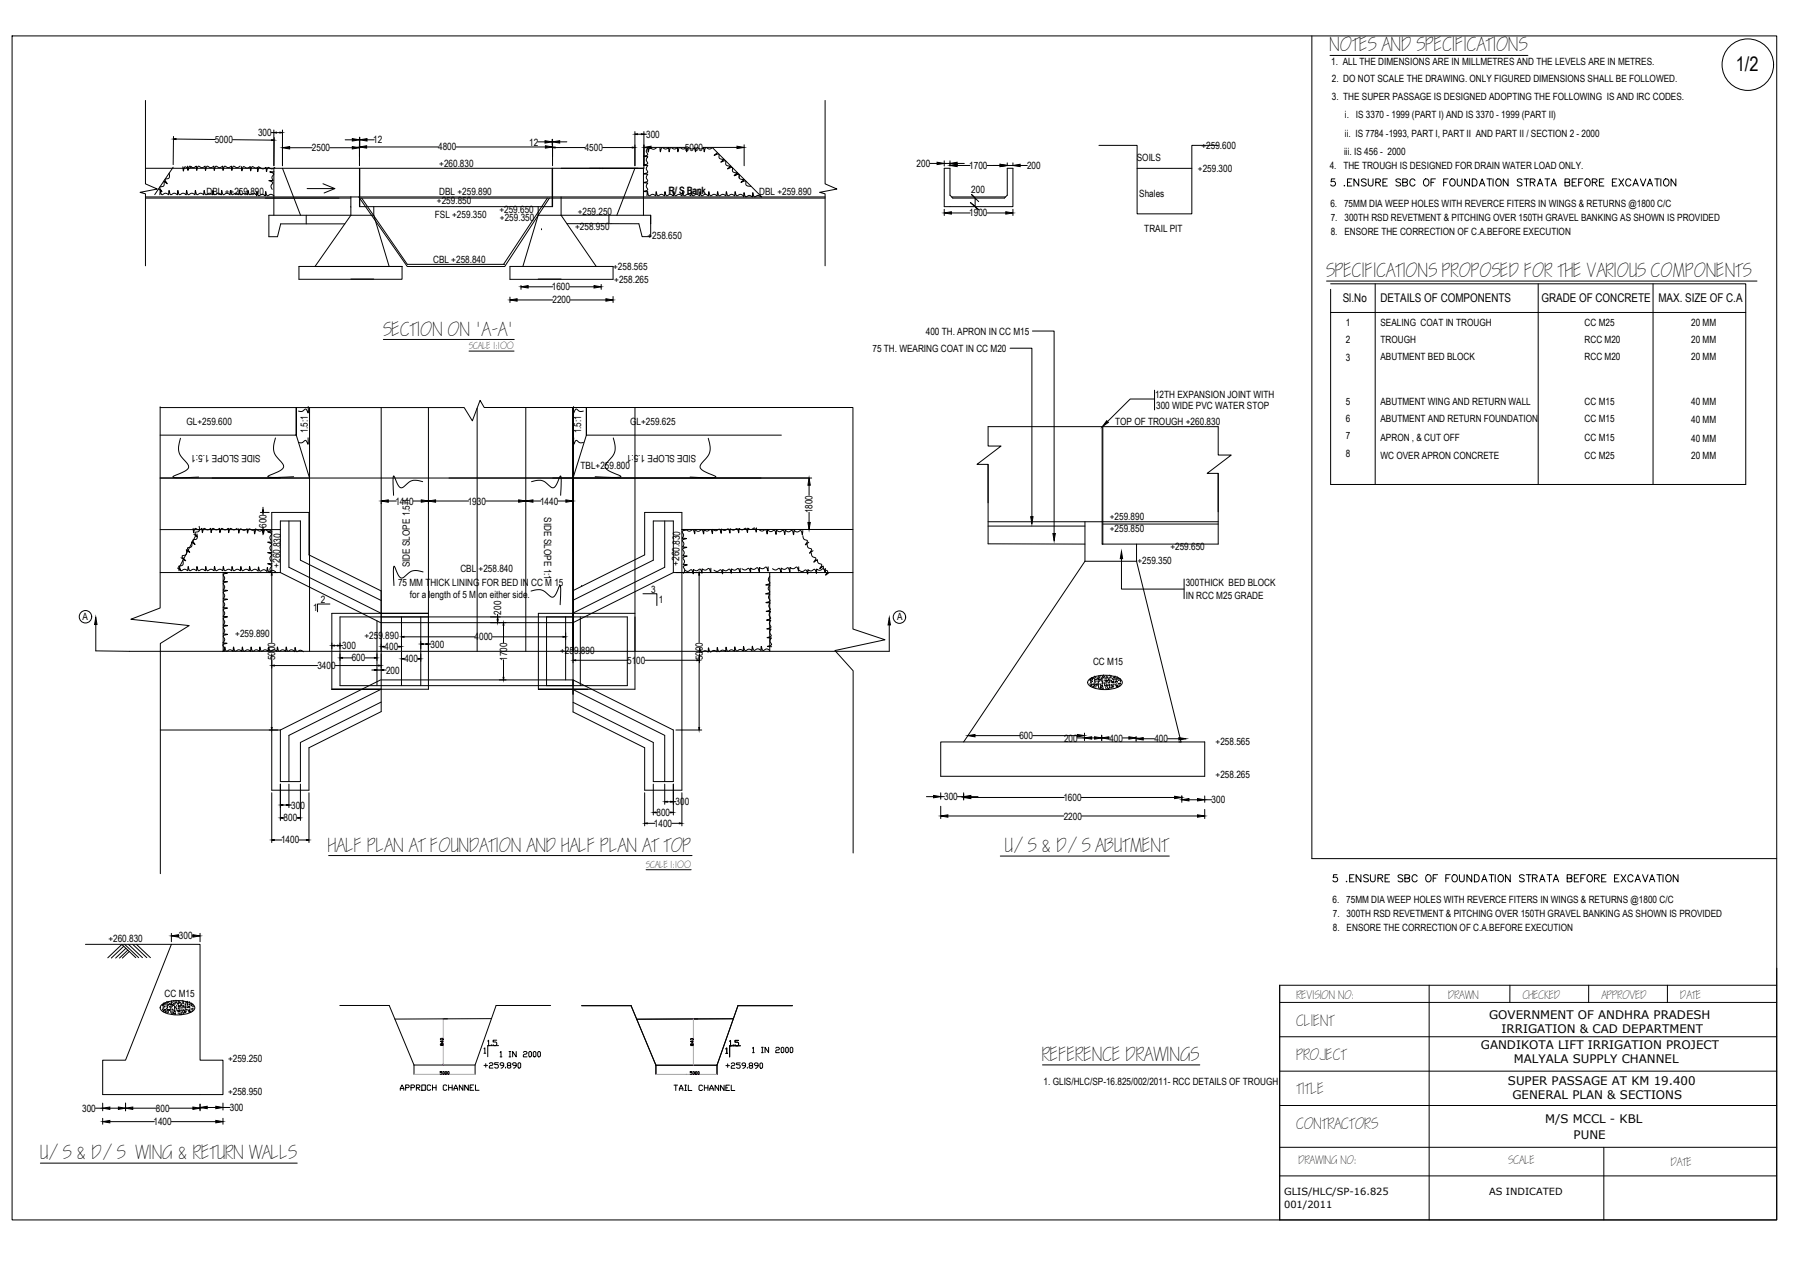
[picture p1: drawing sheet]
<svg xmlns="http://www.w3.org/2000/svg" width="1189mm" height="841mm" viewBox="0 0 1189 841" stroke-linecap="round" stroke-linejoin="round" font-family="sans-serif">
<!-- layer: MAIN -->
<g fill="none" stroke="#000" stroke-width=".66">
<path d="M870 24v545h308M882 37h131M96 67v55l8 3-11 3 3 1v47M547 67v55l8 3-12 3 4 1v47M187 96v14M192 98h15M219 98h15M229 93h5M238 91v19M238 93h1M239 91v6M243 97h48"/>
<path d="M243 93h5M302 97h60M357 94h4M366 92v4M366 94h.1M366 92v18M368 98h20M371 94h5M400 98h19M421 96v14M427 96v16h-36M427 96v14"/>
<path d="M432 98h22M466 98h23M493 96v14M96 112h142v25h128v-25h61M182 112v31M187 112l12 31M398 112h.1M400 112h.1M421 112l-12 31M427 112v31M617 108h4M626 112h4v17l2 2h34l2-2v-17h4v25h-46z"/>
<path d="M626 107v3M626 108h4M630 107v3M635 108h4M635 110h8M654 110h9M668 108v2M668 110h4M672 108v2M676 110h5M96 131h142M96 131h137"/>
<path d="M232 137h1M233 131v12l-24 34M238 131l32 46h65l29-46M239 131h127M239 137v-25h127v25M240 131l30 44h65M248 137v6M357 137v6M363 131l-29 44M366 131h181M372 131v12M626 139v4"/>
<path d="M631 131h36M649 134l-5-5 3 2v6l2 2-6-5 4 3M672 139v4M203 143v5M248 143h-70v14h6l2-9h43M248 143l10 34M357 143h.1M357 143h15M357 143l-10 34M359 152h.1M372 143h59v5M372 143l23 34"/>
<path d="M376 148h48l2 9h5v-9M404 143v5M431 143v5M631 141h12M654 141h13M198 177h69v8h-69zM338 177h68v8h-68zM233 185h15M338 197v4M343 199h23M345 189v3M350 190h16"/>
<path d="M378 190h16M378 199h24M399 189v3M406 197v4M880 186h285M882 188h276v133h-276v-129M912 188v133M1020 188v133M1096 188v133M685 220h14v134M882 207h276M254 225h87"/>
<path d="M311 233h30M670 231h14v112M766 259v13M106 270h202l5 9 5-13 3 4h245v147l21 7-33 7 12 14v121M106 270v133l-19 8 38 4-19 12v152M204 270v4l-1-2-1-1a3 3 0 0 1-4 2M205 270v162M253 270v202l-48 24v28h-25v-40M284 270v162M316 271v161M349 270v162M380 270v95"/>
<path d="M380 270v4l2-2v-1a4 4 0 0 0 5 2M421 270v162M766 265h-17l-15 15M106 289h90v-19v19l9 28M120 291a13 13 0 0 0 4 16 3 3 0 0 1 1 4 3 3 0 0 1-3 2l-7 3a50 50 0 0 0 17 0M183 290a13 13 0 0 0 4 17 3 3 0 0 1 1 3 3 3 0 0 1-3 3l-7 3a51 51 0 0 0 17 0M204 290v5l-1-3h-1a3 3 0 0 1-4 1M380 290v5l2-3a3 3 0 0 0 5 1M389 289v-19v19M389 289h129M389 289l-9 28M407 290a13 13 0 0 1-4 17 3 3 0 0 0-2 3 3 3 0 0 0 3 3l8 3a50 50 0 0 1-17 0"/>
<path d="M470 291a13 13 0 0 1-5 16 3 3 0 0 0-1 4 3 3 0 0 0 3 2l8 3a50 50 0 0 1-17 0M106 317h432M280 319a9 9 0 0 0-8 0l-1 1a7 7 0 0 1-6 3l-1-1-3-6v13M352 319a9 9 0 0 1 9 0l1 1a7 7 0 0 0 5 3l2-1 3-6v13M655 308v26M808 314v25M253 334h.1M257 332h6M274 332h5M284 334h.1M289 332h22M322 332h22"/>
<path d="M353 332h6M370 332h5M536 322v7M536 340v7M106 351h80M192 346v30l61 31M441 346v30l-61 31v2h-127M655 346h153M655 349h64M719 346v26M731 348h77M106 380h80"/>
<path d="M180 380v-40h25v28l48 24M186 380v-34h13v26l54 26M186 380l66 33M281 379a10 10 0 0 0-9 0l-1 1a7 7 0 0 1-5 3l-2-1-3-6v3v9M448 380h17M719 361h-64v-53h-7l16-12h-9v-13h76v78h77v-47h-8l16-12h-8v-19h-77v78M719 372l-80 120h-15v23h175v-23h-160M744 371v20h41M754 361v11h-35M754 372l29 120M352 392a9 9 0 0 1 8 0h1a7 7 0 0 0 6 4l2-2 2-6 1 3-1 10M380 392l47-24v-28h25v184h-25v-28l-47-24v-59"/>
<path d="M380 398l53-26v-26h13v34l-66 33M386 388v1M464 381v45M785 384v13M64 414v18h22h504v-17M253 413h127M380 432v-162v162M464 438v45M252 451l-66 33M253 455h127v-4l66 33v34h-13v-26l-53-26M253 457l-61 31v30M253 451h127"/>
<path d="M380 457l61 31v30M722 451a20 20 0 0 1 22 0 3 3 0 0 1-3 5 20 20 0 0 1-19-2l-1-1zM723 451h.1M723 454h.1M723 452h.1M723 453h.1M723 455h.1M723 450h.1M724 453h.1M724 452h.1M724 450h.1M724 455h.1"/>
<path d="M724 454h.1M724 451h.1M725 454h.1M725 456h.1M725 455h.1M725 450h.1M726 449h.1M726 452h.1M726 451h.1M726 455h.1M726 456h.1M726 454h.1"/>
<path d="M726 453h.1M726 450h.1M727 449h.1M727 455h.1M727 456h.1M727 451h.1M727 454h.1M727 452h.1M728 450h.1M728 454h.1M728 452h.1M728 453h.1"/>
<path d="M728 455h.1M728 456h.1M729 451h.1M729 449h.1M729 450h.1M729 457h.1M729 452h.1M729 454h.1M729 450v1zM730 457h.1M730 455h.1M730 456h.1"/>
<path d="M730 449h.1M730 450h.1M730 451h.1M731 454h.1M731 457h.1M731 455h.1M731 452h.1M731 451h.1M731 449h.1M731 453h.1M731 450h.1M731 456h.1"/>
<path d="M732 448h.1M732 450h.1M732 449h.1M732 453h.1M732 452h.1M732 454h.1M732 455h.1M733 455h.1M733 450h.1M733 457h.1M733 453h.1M733 452h.1"/>
<path d="M734 451h.1M733 449h.1M734 454h.1M734 452h.1M734 453h.1M734 457h.1M734 455h.1M734 449h.1M734 452v-1zM734 450h.1M735 450h.1M735 457h.1"/>
<path d="M735 451h.1M735 455h.1M735 453h.1M736 456h.1M736 455h.1M736 453h.1M736 452h.1M736 450h.1M736 448h.1M736 449h.1M737 456h.1M737 452h.1"/>
<path d="M737 450h.1M737 449h.1M737 455h.1M737 454h.1M737 453h.1M737 451h.1M738 455h.1M738 453h.1M738 451h.1M738 456h.1M738 454h.1M738 450h.1"/>
<path d="M738 452h.1M739 454h.1M739 449h.1M739 452h1zM739 450h.1M739 451h.1M740 452h.1M740 455h.1M740 451h.1M740 456h.1M741 454h.1M741 455h.1"/>
<path d="M741 452h.1M741 451h.1M741 449h.1M741 453h.1M741 456h.1M741 450h.1M742 456h.1M742 454h.1M742 451h.1M742 450h.1M742 455h.1M743 454h.1"/>
<path d="M743 451h.1M743 452h.1M253 466l-54 26v26h-13v-34M106 484h80M448 484h17M646 488h30M685 488h29M714 489h5M719 486v2M719 489v2M724 489h2M730 488v3"/>
<path d="M735 489h1M744 489h5M753 488v4M758 490h7M774 490h8M614 528h5M624 526v4M624 535v8M624 528h2M635 528h4M639 526v5M644 528h4"/>
<path d="M644 529h62M717 529h62M784 528v4M788 530h6M799 528v4M799 537v6M799 530h5M628 541h77M717 541h77M218 567h241M428 577h30M663 568h112"/>
<path d="M114 619v6M133 619v6M57 626h57M82 628l-8 7M83 626l9 9M83 629l-6 6M85 630l-6 5M85 626l9 9M86 631l-5 4M88 626l9 9M90 635l-9-9-10 9M90 626l10 9"/>
<path d="M114 626h19v77h15v23h-80v-23h15zM118 621h1M127 621h1M948 653v156M1001 653v12M1053 653v12M1106 653v12M1178 642v167h-329v-156h329M107 667a20 20 0 0 1 22 0 3 3 0 0 1-3 5 20 20 0 0 1-19-2l-1-2zM108 667h.1M108 670h.1M108 668h.1"/>
<path d="M108 669h.1M108 671h.1M108 666h.1M109 671h.1M109 669h.1M109 667h.1M109 666h.1M109 670h.1M109 666v-1zM109 668h.1M110 671h.1M110 670h.1"/>
<path d="M110 672h.1M110 666h.1M111 669h.1M111 665h.1M111 668h.1M111 666h.1M111 671h.1M111 672h.1M111 670h.1M111 667h.1M112 665h.1M112 670h.1"/>
<path d="M112 672h.1M112 666h.1M112 669h.1M112 668h.1M113 666h.1M113 670h.1M113 668h.1M113 671h.1M113 669h.1M113 672h.1M114 667h.1M114 665h.1"/>
<path d="M114 666h.1M114 664h.1M114 673h.1M114 667v-1zM114 668h.1M114 670h.1M115 673h.1M115 671h.1M115 672h.1M115 670h.1M115 664h.1M115 666h.1"/>
<path d="M115 667h.1M116 673h.1M116 668h.1M116 671h.1M116 670h.1M116 666h.1M116 669h.1M116 665h.1M117 664h.1M117 665h.1M117 669h.1M117 667h.1"/>
<path d="M117 670h.1M118 671h.1M118 666h.1M118 672h.1M118 668h.1M118 669h.1M118 667h.1M118 664h.1M119 670h.1M119 668h.1M119 669h.1M119 673h.1"/>
<path d="M119 671h.1M119 665h.1M119 667h1zM119 666h.1M119 672h.1M120 665h.1M120 671h.1M120 666h.1M120 669h.1M120 672v1zM120 667h.1M121 672h.1"/>
<path d="M121 670h.1M121 669h.1M121 667h.1M121 668h.1M121 666h.1M121 664h.1M121 671h.1M121 665h.1M122 672h.1M122 667h.1M122 666h.1M122 665h.1"/>
<path d="M122 671h.1M122 670h.1M122 669h.1M123 671h.1M123 668h.1M123 666h.1M123 672h.1M123 670h.1M123 669h.1M123 667h.1M123 665h.1M124 670h.1"/>
<path d="M124 665h.1M124 666h.1M124 667h.1M125 670h.1M125 668h-1zM125 668h.1M125 671h.1M125 666h.1M125 667h.1M126 670h.1M126 668h.1M126 667h.1"/>
<path d="M126 665h.1M126 671h.1M126 666h.1M127 671h.1M127 670h.1M127 667h.1M127 666h.1M128 669h.1M128 667h.1M128 668h.1M849 665h329M849 688h329"/>
<path d="M691 706h105M849 710h329M63 735h5M68 732v5M73 735h6M83 732v5M88 735h16M112 735h16M133 732v5M137 735h6M148 732v4M148 735h5"/>
<path d="M849 733h329M68 742v4M73 744h29M114 744h29M148 742v4M27 771h170M849 761h329M849 780h329M1063 761v48"/>
<circle cx="1159" cy="43" r="17"/>
<circle cx="57" cy="409" r="4"/>
<circle cx="596" cy="409" r="4"/>
</g>
<g fill="#000" stroke="#000" stroke-width=".66">
<path d="M187 98l5-1v2zM234 97l4 1-4 1zM234 92l4 1-4 1zM238 97h5v1zM239 93l4-1v2zM361 93l5 1-5 1zM362 97h4l-4 1zM366 98h2zM366 94l5-1v2zM419 98h2h-2zM427 98l5-1v2zM489 97l4 1-4 1z"/>
<path d="M621 108h5l-5 1zM630 108h5v1zM630 110l5-1v2zM663 109l5 1-5 1zM672 110l4-1v2zM626 141l5-1v2zM667 140l5 1-5 1zM338 199l5-1v2zM345 190l5-1v2zM394 189l5 1-5 1zM402 198l4 1-4 1zM734 279l1 1-4 3z"/>
<path d="M253 332h4v1zM279 332h5l-5 1zM284 332h5v1zM344 332h5l-5 1zM349 332h4v1zM375 332h5l-5 1zM536 317l1 5h-1zM536 347h1l-1 4zM683 343h2l-1 4zM698 354h2l-1 5zM744 366v5h-1zM464 380v1h-1z"/>
<path d="M64 409v5h-1zM590 410v5h-1zM463 483h1v1zM642 488l4-1v2zM714 487l5 1-5 1zM719 489h5v1zM726 489h4l-4 1zM730 489h5v1zM749 489h4l-4 1zM753 490l5-1v2zM782 489l4 1-4 1zM619 528h5l-5 1z"/>
<path d="M639 528h5v1zM639 529l5-1v2zM779 528l5 1-5 1zM784 530h4v1zM794 530h5l-5 1zM624 541l4-1v2zM794 540l5 1-5 1zM114 621l4-1v2zM128 620l5 1-5 1zM68 735l5-1v2zM79 734l4 1-4 1zM83 735l5-1v2z"/>
<path d="M128 734l5 1-5 1zM133 735l4-1v1zM143 734l5 1h-5zM68 744l5-1v2zM143 743l5 1-5 1z"/>
</g>
<!-- layer: canal -->
<g fill="none" stroke="#000" stroke-width=".66">
<path d="M8 24h1170v785h-1170zM115 90v19M117 92l26 1M154 93h26M180 88h2M182 86v24v-19M183 88h3M187 86v24M421 87v23M423 89h2M427 87v23M427 89h2"/>
<path d="M729 96h25v46h36v-46h18M754 112h36M214 122l8 3h-18M222 125l-7 3M209 177h58M173 340h5M174 336v2M174 340v1M173 351h5M174 350v1M174 353v2M452 351h114"/>
<path d="M148 380v52M178 380h6M446 380h120M510 380v52M180 381v45M426 394h10v8M219 401h-8v5M250 412v43M253 407h31h-64v50M266 409v46M279 409v46M325 413h11"/>
<path d="M325 409h7M330 407v2M330 411h.1M334 415v11M362 409h54v46h-54zM375 409v42M385 409v46M421 409v48h-64h33M421 407h-64v50M180 434v49M222 428h2M225 428h2"/>
<path d="M227 436h6M242 436h6M253 427v3M253 434v9M254 429h1M264 429h1M268 422h47M268 437h.1M277 437h.1M281 427h1M284 427h2M327 422h46"/>
<path d="M334 438v11M380 434v6M382 438h34M428 438h34M464 434v6M182 441h29M222 441h29M247 444h1M250 444h3M253 455h-28v-46h59v48h-64h33M254 444h2M331 451h5"/>
<path d="M178 484h6M180 526v33M186 520v24M188 534h2M192 520v16M192 534h1M199 520v24M205 526v33M427 526v22M433 520v21M435 539h.1M441 520v13"/>
<path d="M442 532h3M444 539h1M446 520v21M446 532h2M452 526v22M182 557h5M188 542h.1M197 542h.1M198 557h5M429 546h5M445 546h5"/>
</g>
<g fill="#000" stroke="#000" stroke-width=".66">
<path d="M115 92h2v1zM180 93h2h-2zM182 88h1zM186 88h1h-1zM421 89h2zM425 89h2h-2zM174 338h1l-1 2zM174 351l1 2h-1zM180 380v1zM330 411v2zM330 409v2zM334 413v2z"/>
<path d="M220 428h2zM224 428h1h-1zM225 436h2v1zM248 436h2l-2 1zM253 429h1zM265 429h1h-1zM266 422h2v1zM266 437h2zM277 437h2h-2zM279 427h2zM282 427h2h-2zM373 422h2l-2 1z"/>
<path d="M380 438h2zM462 438h2h-2zM180 441h2v1zM248 444h2l-2 1zM251 441h2l-2 1zM253 444h1v1zM334 449v2zM180 483v1zM186 534h2zM190 534h2h-2zM433 539h2zM441 532l1-1v1z"/>
<path d="M445 531l1 1h-1zM445 539h1h-1zM180 557h2zM186 542h2v1zM197 542h2l-2 1zM203 557h2h-2zM427 546h2zM450 546h2h-2z"/>
</g>
<!-- layer: 0 -->
<g fill="none" stroke="#000" stroke-width=".66">
<path d="M430 98v3l1-3h1a2.4 2.4 0 0 0 3 0M430 98a3 3 0 0 0-1 5l-2 1h3a3 3 0 0 0-1 5h-2l3 1a3 3 0 0 0-1 4l-2 1 3 1a3 3 0 0 0-1 4l-2 1h3a3 3 0 0 0-1 5l-2 1h3M438 98v3l1-3h1a2.4 2.4 0 0 0 3 0l1 3v-3h1a2.4 2.4 0 0 0 4 0l1 3v-3h1a2.4 2.4 0 0 0 4 0v3l1-3h1a2.4 2.4 0 0 0 4 0v3l1-3h1a2.4 2.4 0 0 0 4 0v3l1-3h1a2.4 2.4 0 0 0 3 0M472 98l33 33M112 115a2.6 2.6 0 0 1 0 3 2.6 2.6 0 0 1-3 1l2 3-2-2a2.6 2.6 0 0 1 0 3 2.6 2.6 0 0 1-3 1l1 3-2-2M115 111l-12 18M121 111l1 2v-2h1a2.4 2.4 0 0 0 4 0M124 110l1 3v-2l1-1a2.4 2.4 0 0 0 4 0v3l1-2 1-1a2.4 2.4 0 0 0 4 0v3l1-2 1-1a2.4 2.4 0 0 0 4 0v3l1-2 1-1a2.4 2.4 0 0 0 4 0v3l1-2 1-1a2.4 2.4 0 0 0 3 0l1 3v-2l1-1a2.4 2.4 0 0 0 4 0M160 110v3l1-2h1a2.4 2.4 0 0 0 4-1v3l1-2h1a2.4 2.4 0 0 0 4-1M171 111v3l1-3h1a2.4 2.4 0 0 0 3 0l1 3v-3h1a2.4 2.4 0 0 0 4 0M182 114h-3l2 1v1a2.5 2.5 0 0 0 0 4h-3l3 1v1a2.5 2.5 0 0 0-1 4M476 101l-2 2h1a1.2 1.2 0 0 1 1-1 1.2 1.2 0 0 1 1 1 2.2 2.2 0 0 0 1 3 2.2 2.2 0 0 0 2 0l-2 2 1-1a1.2 1.2 0 0 1 1-1 1.2 1.2 0 0 1 1 2 2.3 2.3 0 0 0 1 2 2.3 2.3 0 0 0 3 0l-3 2h1a1.2 1.2 0 0 1 2-1 1.2 1.2 0 0 1 1 1 2.2 2.2 0 0 0 0 2 2.2 2.2 0 0 0 3 1l-2 2 2-1a.8 .8 0 0 1 1-1 .8 .8 0 0 1 0 1v2"/>
<path d="M489 115l-2 2 1-1a1.2 1.2 0 0 1 1-1 1.2 1.2 0 0 1 1 1 2.2 2.2 0 0 0 1 3 2.2 2.2 0 0 0 2 0l-2 2h1a1.2 1.2 0 0 1 2-1 1.2 1.2 0 0 1 1 1 2.2 2.2 0 0 0 0 2 2.2 2.2 0 0 0 3 1M106 129v-3l1 3h1a2.4 2.4 0 0 1 4 0v-3l1 3h1a2.4 2.4 0 0 1 4 0v-3l1 3h1a2.4 2.4 0 0 1 3 0l1-3 1 3a2.4 2.4 0 0 1 4 0l1-3v3h1a2.4 2.4 0 0 1 4 0v-3l1 3h1a2.4 2.4 0 0 1 4 0v-3l1 3h1a2.4 2.4 0 0 1 4 0v-3l1 3h1a2.4 2.4 0 0 1 4 0v-3l1 3h1a2.4 2.4 0 0 1 3 0l1-3v3h1a2.4 2.4 0 0 1 4 0v-3l1 3h1a2.4 2.4 0 0 1 4 0M170 130v-3l1 3h1a2.4 2.4 0 0 1 4 0v-3l1 3h1a2.4 2.4 0 0 1 4 0M429 130v-3l1 3h1a2.4 2.4 0 0 1 4 0v-3l1 3h1a2.4 2.4 0 0 1 4 0v-3l1 3h1a2.4 2.4 0 0 1 3 0l1-3v3h1a2.4 2.4 0 0 1 4 0l1-3v3h1a2.4 2.4 0 0 1 4 0v-3l1 3h1a2.4 2.4 0 0 1 4 0v-3l1 3h1a2.4 2.4 0 0 1 4 0v-3l1 3h1a2.4 2.4 0 0 1 4 0v-3l1 3h1a2.4 2.4 0 0 1 3 0l1-3v3h1a2.4 2.4 0 0 1 4 0v-3l1 3h1a2.4 2.4 0 0 1 4 0M493 131v-3l1 2h1a2.4 2.4 0 0 1 4 1v-3l1 2h1a2.4 2.4 0 0 1 4 1M128 350v3l1-2h1a2.4 2.4 0 0 0 4-1v3l1-2h1a2.4 2.4 0 0 0 4-1v3l1-2h1a2.4 2.4 0 0 0 4-1v3l1-2h1a2.4 2.4 0 0 0 3-1l1 3v-2h1a2.4 2.4 0 0 0 4-1M130 355l-11 21M131 354a2.6 2.6 0 0 1 0 3 2.6 2.6 0 0 1-3 1l1 3-2-2a2.6 2.6 0 0 1 0 3 2.6 2.6 0 0 1-3 1l2 3-2-1a2.7 2.7 0 0 1 0 3 2.7 2.7 0 0 1-3 1l2 3-3-2M132 349a2.6 2.6 0 0 1 0 3 2.6 2.6 0 0 1-3 1l2 3-2-2M158 351v3l1-3h1a2.4 2.4 0 0 0 4 0v3l1-3h1a2.4 2.4 0 0 0 4 0M169 351v3l1-2 1-1a2.4 2.4 0 0 0 3 0l1 3v-2l1-1a2.4 2.4 0 0 0 4 0M180 353h-3l3 1v1a2.4 2.4 0 0 0 0 4"/>
<path d="M180 360h-3l3 1v1a2.4 2.4 0 0 0 0 3M452 351h3l-2 1-1 1a2.5 2.5 0 0 1 0 4h3l-2 1v1a2.5 2.5 0 0 1 0 4h2l-2 1v1a2.4 2.4 0 0 1 0 4h3l-3 1v1a2.5 2.5 0 0 1 0 3l3 1h-3v1a2.5 2.5 0 0 1 0 4M461 351v3l-1-2-1-1a2.5 2.5 0 0 1-4 0M502 350l-1 3v-3h-1a2.4 2.4 0 0 1-4 0v3l-1-2h-1a2.5 2.5 0 0 1-4 0v2l-1-2h-1a2.5 2.5 0 0 1-4 0v3l-1-3h-1a2.4 2.4 0 0 1-4 0v3l-1-3h-1a2.5 2.5 0 0 1-3 0l-1 3v-3h-1a2.5 2.5 0 0 1-4 0v3l-1-2a1.5 1.5 0 0 0-3 0l-2-1M503 351a3 3 0 0 0 5 0l1 3v-3M509 352a3 3 0 0 0 5 0l1 2v-2a3 3 0 0 0 4 0l1 3 1-3a3 3 0 0 0 4 0l1 3 1-3a3 3 0 0 0 4 0l1 3v-3M532 355a3 3 0 0 0 3 4l-1 2 2-1M119 379v-3l1 2h1a2.4 2.4 0 0 1 4 1v-3l1 2h1a2.4 2.4 0 0 1 3 1l1-3v2h1a2.4 2.4 0 0 1 4 1v-3l1 2h1a2.4 2.4 0 0 1 4 1v-3l1 2h1a2.4 2.4 0 0 1 4 1v-3l1 2h1a2.4 2.4 0 0 1 4 1v-3l1 2h1a2.4 2.4 0 0 1 3 1l1-3v2h1a2.4 2.4 0 0 1 4 1l1-3v2h1a2.4 2.4 0 0 1 4 1M121 372a2.6 2.6 0 0 1 0 2 2.6 2.6 0 0 1-2 2l1 3-2-2M148 380h3l-3 1v1a2.4 2.4 0 0 1 0 4h3l-3 1v1a2.4 2.4 0 0 1 0 3l3 1h-3v1a2.4 2.4 0 0 1 0 4h3l-3 1v1a2.4 2.4 0 0 1 0 4h3l-3 1v1a2.4 2.4 0 0 1 0 4h3l-3 1v1a2.4 2.4 0 0 1 0 4h3l-3 1v1a2.4 2.4 0 0 1 0 3l3 1-3 1v1a2.4 2.4 0 0 1 0 3M171 379v-3l1 3h1a2.4 2.4 0 0 1 4 0M177 379v-3l1 3h1a2.4 2.4 0 0 1 4 0"/>
<path d="M180 367h-3l3 1a2.4 2.4 0 0 0 0 4M180 374h-3l3 1v1a2.4 2.4 0 0 0 0 4M471 377v3l-1-3h-1a2.4 2.4 0 0 1-3 0l-1 3v-2h-1a2.4 2.4 0 0 1-4 0v3l-1-3h-1a2.4 2.4 0 0 1-4 0M491 377v3l-1-3h-1a2.4 2.4 0 0 1-4 0v3l-1-2h-1a2.4 2.4 0 0 1-4 0v3l-1-3h-1a2.4 2.4 0 0 1-4 0M509 376v3l-1-3h-1a2.5 2.5 0 0 1-3 0l-1 3v-2h-1a2.5 2.5 0 0 1-4 0v3l-1-3h-1a2.5 2.5 0 0 1-4 0M530 376v3l-1-3h-1a2.5 2.5 0 0 1-4 0v3l-1-2h-1a2.5 2.5 0 0 1-4 0v3l-1-3h-1a2.5 2.5 0 0 1-4 0M535 361a3 3 0 0 0 3 3l-1 3 2-2M538 367a3 3 0 0 0 3 3l-1 3 2-2a3 3 0 0 0 3 4l-2 2 3-2a3 3 0 0 0 3 4l-2 2 3-1M547 377v3l-1-3h-1a2.4 2.4 0 0 1-4 0v3l-1-2h-1a2.4 2.4 0 0 1-3 0v3l-1-3h-1a2.4 2.4 0 0 1-4 0M510 388a3 3 0 0 0 0 5l-2 1h2a3 3 0 0 0 1 5l-3 1h3a3 3 0 0 0 0 4l-3 1 3 1a3 3 0 0 0 0 4l-3 1 3 1a3 3 0 0 0 0 4l-3 1h3a3 3 0 0 0 0 5l-2 1h2a3 3 0 0 0 1 5l-3 1h3M510 382a3 3 0 0 0 0 5l-2 1h3M148 426l3 1h-3v1a2.4 2.4 0 0 1 0 4"/>
<path d="M149 432v-3l1 3h1a2.4 2.4 0 0 1 4 0v-3l1 3h1a2.4 2.4 0 0 1 3 0l1-3v3h1a2.4 2.4 0 0 1 4 0l1-3v3h1a2.4 2.4 0 0 1 4 0v-3l1 3h1a2.4 2.4 0 0 1 4 0v-3l1 3h1a2.4 2.4 0 0 1 4 0v-3l1 3h1a2.4 2.4 0 0 1 3 0l1-3 1 3h1a2.4 2.4 0 0 1 3 0M195 432l1-3v3h1a2.4 2.4 0 0 1 4 0M504 431a3 3 0 0 0-4 0l-1-2v2a3 3 0 0 0-5 1l-1-3v3a3 3 0 0 0-5 0l-1-3v3a3 3 0 0 0-5 0l-1-3v3a3 3 0 0 0-4 0l-1-3-1 3a3 3 0 0 0-4 0l-1-2v3a3 3 0 0 0-5 0l-1-3v3M510 431a3 3 0 0 0-4 0l-1-2v3M321 696v-1v4M321 699h1M481 696l1-1v4M481 699h1"/>
</g>
<!-- layer: BASIC -->
<g fill="none" stroke="#000" stroke-width=".66">
<path d="M225 667h33l17 39M294 676h3M326 676h-64M365 667h-36l-14 39h-40M386 667h32l17 40M460 676h3M486 676h-64M525 667h-36l-14 40h-40M292 689h2l-2 1zM293 693l1-1v1h-1v-1l-1 1h1M293 690v2l-1-1h2M331 694h-8v7"/>
<path d="M458 689h1h1l-2 1zM459 693h1l-1 1-1-2v1h1M459 690v2l-1-1h2M491 694h-7v7M275 706v7M293 711h-1l1 1v1l-1-1M294 711h1l-1 2v-1zM294 706h.1M295 711h1v2l-1-1zM297 711h1l-1 2v-1zM315 706v7M435 707v6"/>
<path d="M455 713h.1M459 711h-1l1 1v1l-1-1M460 711v2v-1zM460 706h.1M461 711h1v2l-1-1zM463 711h1l-1 2v-1zM475 707v6"/>
</g>
<path d="M294 676v30M460 676v31M274 713h41M435 713h40" fill="none" stroke="#f0f" stroke-width=".66"/>
<!-- layer: 0 -->
<path d="M294 676h.1M460 676h.1M275 713h-1M294 706h.1M315 713h.1M435 713h.1M460 706v1M475 713h.1" fill="none" stroke="#f0f" stroke-width=".66"/>
<text font-size="13.3" x="1151" y="47">1/2</text>
<g font-size="11.8">
<text x="882" y="34">NOTES AND SPECIFICATIONS</text>
<text x="880" y="184">SPECIFICATIONS PROPOSED FOR THE VARIOUS COMPONENTS</text>
<text x="254" y="223">SECTION ON 'A-A'</text>
<text x="218" y="565">HALF PLAN AT FOUNDATION AND HALF PLAN AT TOP</text>
<text x="667" y="565">U/S &amp; D/S ABUTMENT</text>
<text x="691" y="704">REFERENCE DRAWINGS</text>
<text x="27" y="769">U/S &amp; D/S WING &amp; RETURN WALLS</text>
</g>
<g font-size="9.5">
<text x="860" y="680">CLIENT</text>
<text x="860" y="703">PROJECT</text>
<text x="860" y="726">TITLE</text>
<text x="860" y="749">CONTRACTORS</text>
</g>
<g font-size="8.4">
<text x="882" y="125">5 .ENSURE SBC OF FOUNDATION STRATA BEFORE EXCAVATION</text>
<text x="883" y="586">5 .ENSURE SBC OF FOUNDATION STRATA BEFORE EXCAVATION</text>
</g>
<g font-size="8">
<text x="890" y="201">Sl.No</text>
<text x="915" y="201">DETAILS OF COMPONENTS</text>
<text x="1022" y="200">GRADE OF CONCRETE</text>
<text x="1100" y="201">MAX. SIZE OF C.A</text>
</g>
<g font-size="7.8">
<text x="987" y="676">GOVERNMENT OF ANDHRA PRADESH</text>
<text x="996" y="685">IRRIGATION &amp; CAD DEPARTMENT</text>
<text x="982" y="696">GANDIKOTA LIFT IRRIGATION PROJECT</text>
<text x="1004" y="705">MALYALA SUPPLY CHANNEL</text>
<text x="1000" y="720">SUPER PASSAGE AT KM 19.400</text>
<text x="1003" y="729">GENERAL PLAN &amp; SECTIONS</text>
<text x="1025" y="745">M/S MCCL - KBL</text>
<text x="1043" y="756">PUNE</text>
</g>
<text font-size="7.5" x="331" y="702">1 IN 2000</text>
<g font-size="7.1">
<text x="860" y="662">REVISION NO:</text>
<text x="960" y="662">DRAWN</text>
<text x="1010" y="662">CHECKED</text>
<text x="1062" y="662">APPROVED</text>
<text x="1114" y="662">DATE</text>
<text x="322" y="695">1.5</text>
<text x="483" y="695">1.5</text>
<text x="498" y="700">1 IN 2000</text>
<text x="320" y="710">+259.890</text>
<text x="480" y="710">+259.890</text>
<text x="265" y="724">APPROCH CHANNEL</text>
<text x="446" y="725">TAIL CHANNEL</text>
<text x="861" y="772">DRAWING NO:</text>
<text x="1000" y="772">SCALE</text>
<text x="1108" y="773">DATE</text>
</g>
<g font-size="6.6">
<text x="883" y="43">1. ALL THE DIMENSIONS ARE IN MILLMETRES AND THE LEVELS ARE IN METRES.</text>
<text x="883" y="54">2. DO NOT SCALE THE DRAWING. ONLY FIGURED DIMENSIONS SHALL BE FOLLOWED.</text>
<text x="883" y="66">3. THE SUPER PASSAGE IS DESIGNED ADOPTING THE FOLLOWING IS AND IRC CODES.</text>
<text x="892" y="79">i. IS 3370 - 1999 (PART I) AND IS 3370 - 1999 (PART II)</text>
<text x="142" y="95" transform="rotate(1 142 95)">5000</text>
<text x="171" y="90">300</text>
<text x="247" y="95">12</text>
<text x="428" y="91">300</text>
<text x="892" y="91">ii. IS 7784 -1993, PART I, PART II AND PART II / SECTION 2 - 2000</text>
<text x="207" y="100">2500</text>
<text x="291" y="100">4800</text>
<text x="351" y="97">12</text>
<text x="388" y="100">4500</text>
<text x="454" y="100">5000</text>
<text x="797" y="99">+259.600</text>
<text x="754" y="107">SOILS</text>
<text x="891" y="103">iii. IS 456 - 2000</text>
<text x="291" y="111">+260.830</text>
<text x="608" y="111">200</text>
<text x="643" y="112">1700</text>
<text x="681" y="112">200</text>
<text x="882" y="112">4. THE TROUGH IS DESIGNED FOR DRAIN WATER LOAD ONLY.</text>
<text x="794" y="114">+259.300</text>
<text x="137" y="130">DBL ++259.890</text>
<text x="291" y="130">DBL +259.890</text>
<text x="443" y="129">R/ S Bank</text>
<text x="503" y="130">DBL +259.890</text>
<text x="644" y="128">200</text>
<text x="755" y="131">Shales</text>
<text x="290" y="135">+259.850</text>
<text x="882" y="137">6. 75MM DIA WEEP HOLES WITH REVERCE FITERS IN WINGS &amp; RETURNS @1800 C/C</text>
<text x="331" y="142">+259.650</text>
<text x="383" y="142">+259.250</text>
<text x="643" y="144">1900</text>
<text x="288" y="145">FSL +259.350</text>
<text x="331" y="147">+259.350</text>
<text x="882" y="147">7. 300TH RSD REVETMENT &amp; PITCHING OVER 150TH GRAVEL BANKING AS SHOWN IS PROVIDED</text>
<text x="381" y="153">+258.950</text>
<text x="759" y="154">TRAIL PIT</text>
<text x="882" y="156">8. ENSORE THE CORRECTION OF C.A.BEFORE EXECUTION</text>
<text x="429" y="158">+258.650</text>
<text x="287" y="174">CBL +258.840</text>
<text x="407" y="179">+258.565</text>
<text x="407" y="188">+258.265</text>
<text x="366" y="193">1600</text>
<text x="366" y="201">2200</text>
<text x="892" y="216">1</text>
<text x="915" y="216">SEALING COAT IN TROUGH</text>
<text x="1051" y="216">CC M25</text>
<text x="1121" y="216">20 MM</text>
<text x="614" y="222">400 TH. APRON IN CC M15</text>
<text x="892" y="228">2</text>
<text x="915" y="228">TROUGH</text>
<text x="1051" y="228">RCC M20</text>
<text x="1121" y="228">20 MM</text>
<text x="578" y="234">75 TH. WEARING COAT IN CC M20</text>
<text x="892" y="239">3</text>
<text x="915" y="239">ABUTMENT BED BLOCK</text>
<text x="1051" y="239">RCC M20</text>
<text x="1121" y="239">20 MM</text>
<text x="766" y="264">12TH EXPANSION JOINT WITH</text>
<text x="892" y="268">5</text>
<text x="915" y="268">ABUTMENT WING AND RETURN WALL</text>
<text x="1051" y="268">CC M15</text>
<text x="1121" y="269">40 MM</text>
<text x="767" y="272">300 WIDE PVC WATER STOP</text>
<text x="739" y="282">TOP OF TROUGH +260.830</text>
<text x="892" y="280">6</text>
<text x="915" y="280">ABUTMENT AND RETURN FOUNDATION</text>
<text x="1051" y="280">CC M15</text>
<text x="1121" y="280">40 MM</text>
<text x="124" y="282">GL+259.600</text>
<text x="204" y="288" transform="rotate(-90 204 288)">1.5:1</text>
<text x="385" y="288" transform="rotate(-90 385 288)">1.5:1</text>
<text x="418" y="282">GL+259.625</text>
<text x="892" y="291">7</text>
<text x="915" y="293">APRON , &amp; CUT OFF</text>
<text x="1051" y="293">CC M15</text>
<text x="1121" y="293">40 MM</text>
<text x="173" y="302" transform="rotate(180 173 302)">SIDE SLOPE 1.5:1</text>
<text x="462" y="302" transform="rotate(180 462 302)">SIDE SLOPE 1.5:1</text>
<text x="892" y="303">8</text>
<text x="915" y="304">WC OVER APRON CONCRETE</text>
<text x="1051" y="304">CC M25</text>
<text x="1121" y="304">20 MM</text>
<text x="385" y="311">TBL+259.800</text>
<text x="262" y="335">1440</text>
<text x="310" y="335">1930</text>
<text x="358" y="335">1440</text>
<text x="539" y="340" transform="rotate(-90 539 340)">1800</text>
<text x="361" y="343" transform="rotate(90 361 343)">SIDE SLOPE 1:1</text>
<text x="736" y="345">+259.890</text>
<text x="177" y="350" transform="rotate(-90 177 350)">600</text>
<text x="736" y="353">+259.850</text>
<text x="776" y="365">+259.650</text>
<text x="185" y="377" transform="rotate(-88 185 377)">+260.830</text>
<text x="272" y="376" transform="rotate(-90 272 376)">SIDE SLOPE 1.5:1</text>
<text x="450" y="375" transform="rotate(-88 450 375)">+260.830</text>
<text x="754" y="374">+259.350</text>
<text x="305" y="379">CBL +258.840</text>
<text x="264" y="389">75 MM THICK LINING FOR BED IN CC M 15</text>
<text x="786" y="389">300THICK BED BLOCK</text>
<text x="432" y="393">3</text>
<text x="213" y="400">2</text>
<text x="272" y="397">for a length of 5 M on either side.</text>
<text x="437" y="400">1</text>
<text x="786" y="398">IN RCC M25 GRADE</text>
<text x="208" y="406">1</text>
<text x="332" y="408" transform="rotate(-90 332 408)">200</text>
<text x="55" y="411">A</text>
<text x="595" y="411">A</text>
<text x="156" y="422">+259.890</text>
<text x="242" y="424">+259.890</text>
<text x="315" y="425">4000</text>
<text x="227" y="431">300</text>
<text x="255" y="431">400</text>
<text x="286" y="430">300</text>
<text x="371" y="434">+259.890</text>
<text x="183" y="438" transform="rotate(-90 183 438)">5000</text>
<text x="210" y="444">3400</text>
<text x="233" y="439">600</text>
<text x="268" y="439">400</text>
<text x="336" y="438" transform="rotate(-90 336 438)">1700</text>
<text x="416" y="440">5100</text>
<text x="466" y="438" transform="rotate(-90 466 438)">5000</text>
<text x="725" y="441">CC M15</text>
<text x="256" y="447">200</text>
<text x="676" y="490">600</text>
<text x="706" y="492">200</text>
<text x="736" y="492">400</text>
<text x="765" y="492">400</text>
<text x="806" y="494">+258.565</text>
<text x="806" y="516">+258.265</text>
<text x="626" y="531">300</text>
<text x="705" y="531">1600</text>
<text x="803" y="533">300</text>
<text x="193" y="536">300</text>
<text x="448" y="534">300</text>
<text x="188" y="545">800</text>
<text x="435" y="541">800</text>
<text x="705" y="544">2200</text>
<text x="434" y="548">1400</text>
<text x="186" y="559">1400</text>
<text x="884" y="599">6. 75MM DIA WEEP HOLES WITH REVERCE FITERS IN WINGS &amp; RETURNS @1800 C/C</text>
<text x="884" y="608">7. 300TH RSD REVETMENT &amp; PITCHING OVER 150TH GRAVEL BANKING AS SHOWN IS PROVIDED</text>
<text x="884" y="617">8. ENSORE THE CORRECTION OF C.A.BEFORE EXECUTION</text>
<text x="119" y="623">300</text>
<text x="72" y="625">+260.830</text>
<text x="109" y="661">CC M15</text>
<text x="151" y="704">+259.250</text>
<text x="692" y="719">1. GLIS/HLC/SP-16.825/002/2011- RCC DETAILS OF TROUGH</text>
<text x="151" y="726">+258.950</text>
<text x="54" y="737">300</text>
<text x="103" y="737">800</text>
<text x="152" y="737">300</text>
<text x="102" y="746">1400</text>
</g>
<g font-size="6.5">
<text x="851" y="793">GLIS/HLC/SP-16.825</text>
<text x="987" y="793">AS INDICATED</text>
<text x="851" y="801">001/2011</text>
</g>
<g font-size="5.9">
<text x="311" y="232">SCALE 1:100</text>
<text x="428" y="576">SCALE 1:100</text>
</g>
</svg>
